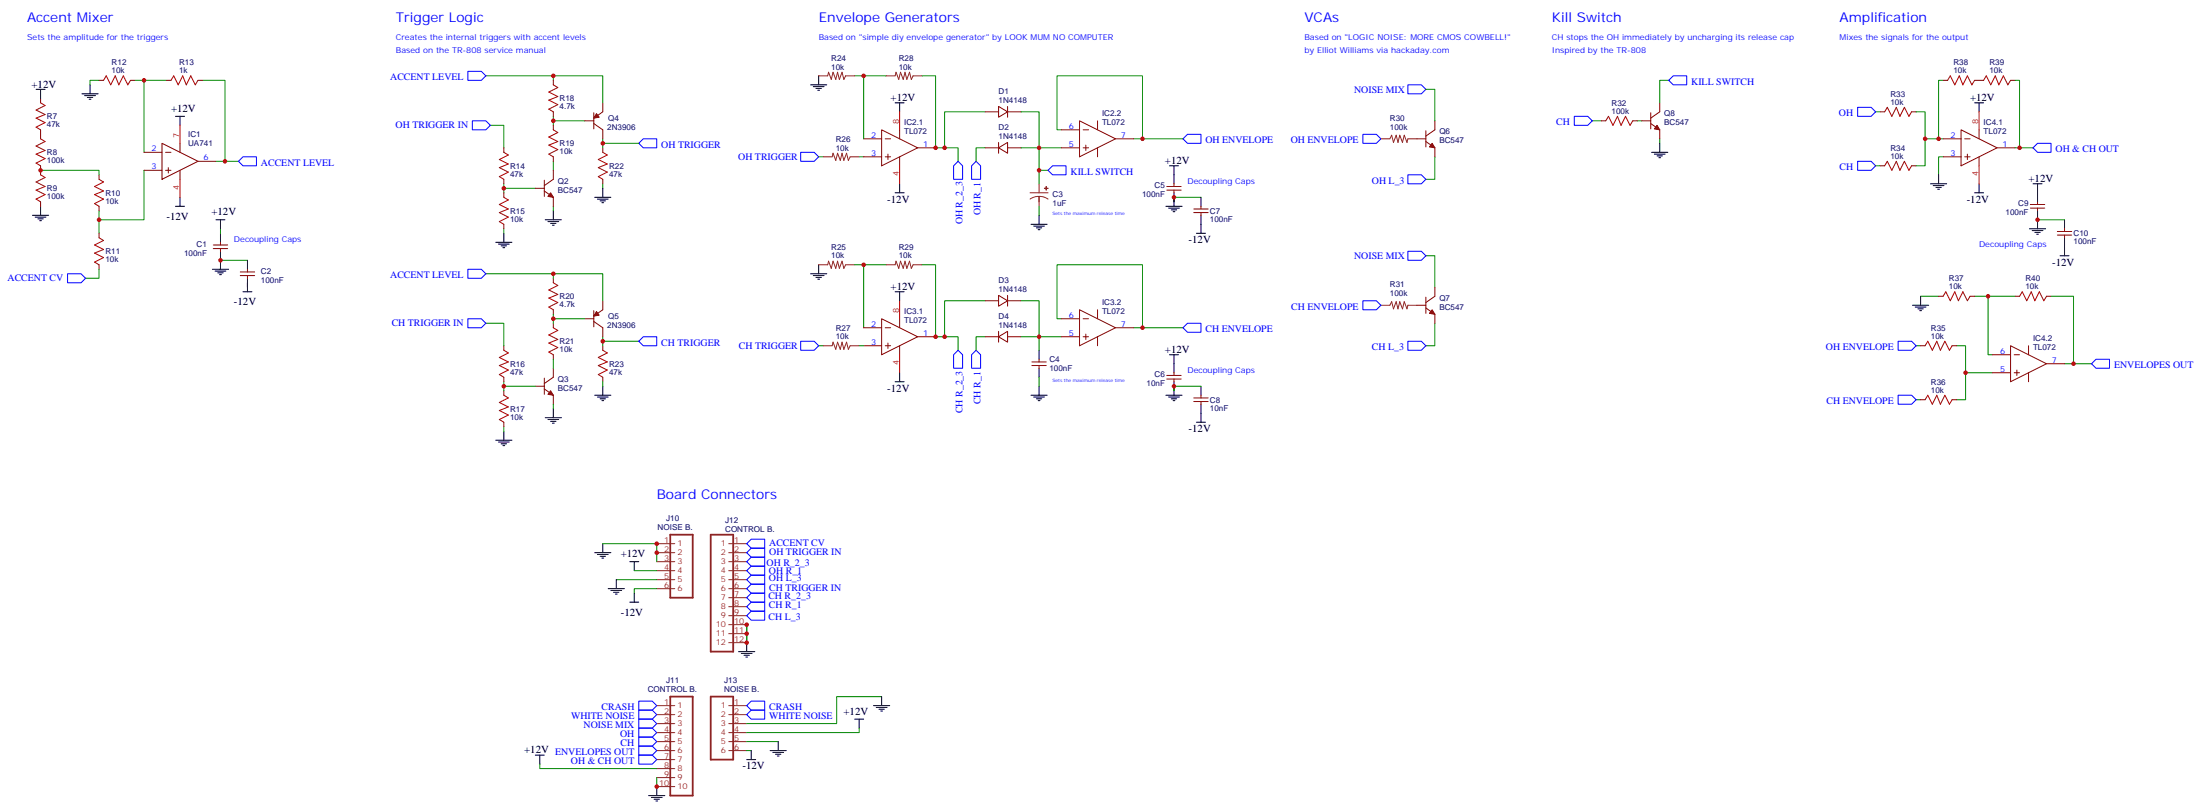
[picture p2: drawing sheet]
<svg xmlns="http://www.w3.org/2000/svg" width="863mm" height="318mm" viewBox="0 0 863 318" stroke-linecap="round" stroke-linejoin="round" font-family="sans-serif">
<g fill="none" stroke="#008700" stroke-width=".39">
<path d="M38.8 31.5h-3.5v1.8M53 31.5h12.3M56.5 31.5v28.2M79.4 31.5h8.8v31.8h-3.5M190.5 29.7h45.9v10.6M217 29.7v1.8M335.2 29.7h3.5M347.5 29.7h-8.8v24.7M361.6 29.7h5.3v28.3h3.6M559.2 35h3.5v12.4M654.4 31.5h-3.5v8.8M762 31.5h-1.7v22.9"/>
<path d="M790.3 31.5h1.7v26.5M192.3 49.1h5.3v8.9M217 47.4h12.3M217 45.6v3.5M236.4 54.4v3.6M236.4 56.2h14.1M370.5 58h5.2v5.3M386.3 43.9h-15.8v14.1M386.3 58h-3.5v5.3M400.4 58h7.1v14.1M400.4 43.9h7.1v14.1h8.8M416.3 50.9h-1.8v-21.2h33.6v24.7h-3.6"/>
<path d="M448.1 54.4h15.8M624.5 47.4h3.5M642.1 47.4h1.8M650.9 54.4v1.8M735.6 43.9h1.7M751.5 43.9h3.5v10.5h7M755 54.4v10.6h-3.5M790.3 58h7M15.9 66.8h22.9v1.7M56.5 66.8v19.4h-17.7v-3.5M88.2 63.3h5.3M197.6 72.1v3.5"/>
<path d="M197.6 73.8h12.3M217 63.3v3.5M236.4 72.1v1.7M321.1 61.5h1.7M336.9 61.5h1.8M407.5 66.8h3.5M471 77.4h-10.6v1.7M562.7 61.5v8.8h-3.5M735.6 65h1.7M762 61.5h-1.7v7M38.8 86.2v5.3M86.5 89.7v1.8"/>
<path d="M197.6 89.7v1.8M217 80.9v1.8M407.5 80.9v3.5M799.1 86.2h10.6M38.8 105.6v3.5h-5.3M86.5 102.1h10.5M97 110.9v1.7M190.5 107.4h45.9v10.5M217 107.4v1.7M335.2 103.8h3.5M347.5 103.8h-8.8v24.7M361.6 103.8h5.3v28.2h3.6"/>
<path d="M386.3 117.9h-15.8v14.1M400.4 117.9h7.1v14.1h-7.1M559.2 100.3h3.5v12.3M753.2 116.2h7.1M774.4 116.2h5.3M790.3 116.2h-10.6v22.9h1.7M804.4 116.2h8.8v26.4h-3.5M190.5 126.8h7.1v8.8M217 123.2v3.6M217 125h12.3M236.4 132v3.6M236.4 133.8h14.1"/>
<path d="M321.1 135.6h1.7M336.9 135.6h1.8M370.5 132h5.2v5.3M386.3 132h-3.5v5.3M416.3 125h-1.8v-21.2h33.6v24.7h-3.6M416.3 132h-8.8v5.3M448.1 128.5h15.8M562.7 126.8v8.8h-3.5M751.5 135.6h1.7M767.3 135.6h3.6v10.6h10.5M197.6 149.7v3.5M197.6 151.4h12.3"/>
<path d="M217 140.9v3.5M217 158.5v1.8M236.4 149.7v1.7M407.5 147.9v3.5M471 151.4h-10.6v1.8M751.5 156.7h1.7M770.9 146.2v10.5h-3.6M813.2 142.6h7M197.6 167.3v1.8M236.4 213.2h21.2v7M241.7 227.3h15.9M248.7 223.8h8.9"/>
<path d="M257.6 230.8h-8.9v1.8M292.8 244.9v7.1M345.8 273.2h-17.7v10.5h-35.3M211.7 299.6v1.8h45.9M292.8 294.3h1.8M292.8 290.8h12.4M336.9 285.5v1.8h-44.1M257.6 304.9v3.5"/>
</g>
<g fill="none" stroke="#00f" stroke-width=".39">
<path d="M183.5 28h5.3l1.7 1.7-1.7 1.8h-5.3zM552.1 33.3h5.3l1.8 1.7-1.8 1.8h-5.3zM656.2 29.7h5.3v3.6h-5.3l-1.8-1.8zM185.2 47.4h5.3l1.8 1.7-1.8 1.8h-5.3zM252.3 54.4h5.3v3.6h-5.3l-1.8-1.8zM314 59.7h5.3l1.8 1.8-1.8 1.8h-5.3zM465.7 52.7h5.3v3.5h-5.3l-1.8-1.8zM534.5 52.7h5.3l1.7 1.7-1.7 1.8h-5.3zM617.4 45.6h5.3l1.8 1.8-1.8 1.7h-5.3zM728.5 42.1h5.3l1.8 1.8-1.8 1.7h-5.3zM799.1 56.2h5.3v3.5h-5.3l-1.8-1.7zM93.5 63.3l1.8-1.8h5.3v3.5h-5.3z"/>
<path d="M374 65l1.7-1.7 1.8 1.7v5.3h-3.5zM381 65l1.8-1.7 1.8 1.7v5.3h-3.6zM412.8 65h5.3v3.5h-5.3l-1.8-1.7zM552.1 68.5h5.3l1.8 1.8-1.8 1.8h-5.3zM728.5 63.3h5.3l1.8 1.7-1.8 1.8h-5.3zM552.1 98.5h5.3l1.8 1.8-1.8 1.8h-5.3zM26.5 107.4h5.3l1.7 1.7-1.7 1.8h-5.3zM183.5 105.6h5.3l1.7 1.8-1.7 1.7h-5.3zM534.5 117.9h5.3l1.7 1.8-1.7 1.8h-5.3zM183.5 125h5.3l1.7 1.8-1.7 1.7h-5.3zM252.3 132h5.3v3.6h-5.3l-1.8-1.8zM314 133.8h5.3l1.8 1.8-1.8 1.7h-5.3z"/>
<path d="M374 139.1l1.7-1.8 1.8 1.8v5.3h-3.5zM381 139.1l1.8-1.8 1.8 1.8v5.3h-3.6zM465.7 126.8h5.3v3.5h-5.3l-1.8-1.8zM552.1 133.8h5.3l1.8 1.8-1.8 1.7h-5.3zM744.4 133.8h5.3l1.8 1.8-1.8 1.7h-5.3zM744.4 155h5.3l1.8 1.7-1.8 1.8h-5.3zM822 140.9h5.3v3.5h-5.3l-1.8-1.8zM292.8 213.2l1.8-1.8h5.3v3.5h-5.3zM292.8 216.7l1.8-1.8h5.3v3.6h-5.3zM292.8 220.2l1.8-1.7h5.3v3.5h-5.3zM292.8 223.8l1.8-1.8h5.3v3.5h-5.3zM292.8 230.8l1.8-1.7h5.3v3.5h-5.3z"/>
<path d="M294.6 225.5h5.3v3.6h-5.3l-1.8-1.8zM294.6 232.6h5.3v3.5h-5.3l-1.8-1.7zM294.6 236.1h5.3v3.5h-5.3l-1.8-1.7zM292.8 241.4l1.8-1.8h5.3v3.6h-5.3zM250.5 274.9h5.3l1.8 1.8-1.8 1.7h-5.3zM250.5 278.4h5.3l1.8 1.8-1.8 1.8h-5.3zM294.6 278.4h5.3v3.6h-5.3l-1.8-1.8zM294.6 274.9h5.3v3.5h-5.3l-1.8-1.7zM250.5 292.6h5.3l1.8 1.7-1.8 1.8h-5.3zM250.5 296.1h5.3l1.8 1.8-1.8 1.7h-5.3zM250.5 289h5.3l1.8 1.8-1.8 1.8h-5.3zM250.5 282h5.3l1.8 1.7-1.8 1.8h-5.3z"/>
<path d="M250.5 285.5h5.3l1.8 1.8-1.8 1.7h-5.3z"/>
</g>
<g fill="none" stroke="#000" stroke-width=".39">
<path d="M14.1 35h3.6M15.9 35v3.6M32.1 36.8h6.4M33.2 37.5h4.2M34.3 38.2h2.1M35 38.9h.7M35.3 33.3v3.5M317.9 33.3h6.3M318.9 34h4.3M320 34.7h2.1M320.7 35.4h.7M321.1 29.7v3.6"/>
<path d="M68.8 45.6h3.6M70.6 45.6v3.5M351 40.3h3.6M352.8 40.3v3.6M647.7 59.7h6.4M650.9 56.2v3.5M774.4 40.3h3.5M776.1 40.3v3.6M70.6 77.4v3.5M233.2 77.4h6.4M234.3 78.1h4.2M235.3 78.8h2.2"/>
<path d="M236 79.5h.7M236.4 73.8v3.6M351 75.6h3.6M352.8 72.1v3.5M458.6 65h3.6M460.4 65v7.1M460.4 75.6v5.3M471 77.4v3.5M648.8 60.4h4.2M649.9 61.1h2.1M650.6 61.8h.7M757.1 72.1h6.3"/>
<path d="M758.2 72.8h4.2M759.2 73.5h2.1M759.9 74.2h.7M760.3 68.5v3.6M774.4 75.6h3.5M776.1 72.1v3.5M797.3 72.1h3.5M799.1 72.1v7M12.7 84.4h6.4M13.8 85.1h4.2M14.9 85.8h2.1M15.6 86.5h.7"/>
<path d="M15.9 80.9v3.5M68.8 80.9h3.6M84.7 86.2h3.5M86.5 86.2v3.5M86.5 91.5v3.5M86.5 98.5v7.1M194.4 95h6.4M195.5 95.7h4.2M196.5 96.4h2.1M197.2 97.1h.7M197.6 91.5v3.5M213.8 86.2h6.4"/>
<path d="M214.9 86.9h4.2M215.9 87.6h2.2M216.6 88.3h.7M217 82.7v3.5M404.3 87.9h6.4M405.4 88.7h4.2M406.4 89.4h2.2M407.1 90.1h.7M407.5 84.4v3.5M457.2 80.9h6.4M458.3 81.6h4.2M459.4 82.3h2.1"/>
<path d="M460.1 83h.7M469.2 91.5h3.6M471 84.4v7.1M795.9 89.7h6.4M797 90.4h4.2M798 91.1h2.1M798.7 91.8h.7M799.1 82.7v7M809.7 86.2v3.5M809.7 93.2v7.1M83.3 105.6h6.3M84.3 106.3h4.3"/>
<path d="M85.4 107h2.1M86.1 107.7h.7M95.3 114.4h3.5M97 102.1v3.5M97 109.1v5.3M317.9 107.4h6.3M318.9 108.1h4.3M320 108.8h2.1M320.7 109.5h.7M321.1 103.8v3.6M351 114.4h3.6M352.8 114.4v3.5"/>
<path d="M750 119.7h6.4M753.2 116.2v3.5M807.9 100.3h3.5M407.5 137.3v3.6M458.6 139.1h3.6M460.4 139.1v7.1M751.1 120.4h4.2M752.2 121.1h2.1M752.9 121.8h.7M233.2 155h6.4M234.3 155.7h4.2M235.3 156.4h2.2"/>
<path d="M236 157.1h.7M236.4 151.4v3.6M351 149.7h3.6M352.8 146.2v3.5M404.3 155h6.4M405.4 155.7h4.2M406.4 156.4h2.2M407.1 157.1h.7M407.5 144.4v3.5M407.5 151.4v3.6M457.2 155h6.4M458.3 155.7h4.2"/>
<path d="M459.4 156.4h2.1M460.1 157.1h.7M460.4 149.7v5.3M471 151.4v3.6M471 158.5v7.1M194.4 172.6h6.4M195.5 173.3h4.2M196.5 174h2.1M197.2 174.7h.7M197.6 169.1v3.5M213.8 163.8h6.4M214.9 164.5h4.2"/>
<path d="M215.9 165.2h2.2M216.6 165.9h.7M217 160.3v3.5M469.2 165.6h3.6M233.2 216.7h6.4M234.3 217.4h4.2M235.3 218.1h2.2M236 218.8h.7M236.4 213.2v3.5M238.5 230.8h6.4M239.6 231.5h4.2M240.6 232.2h2.1"/>
<path d="M241.3 232.9h.7M241.7 227.3v3.5M247 220.2h3.5M247 236.1h3.5M248.7 220.2v3.6M248.7 232.6v3.5M289.7 255.5h6.3M290.7 256.2h4.3M291.8 256.9h2.1M292.5 257.6h.7M292.8 252v3.5M342.6 276.7h6.3"/>
<path d="M343.6 277.4h4.3M344.7 278.1h2.1M345.4 278.8h.7M345.8 273.2v3.5M209.9 296.1h3.6M211.7 296.1v3.5M292.8 297.9h3.6M294.6 294.3v3.6M302 294.3h6.4M303.1 295h4.2M304.1 295.7h2.1M304.8 296.4h.7"/>
<path d="M305.2 290.8v3.5M335.2 282h3.5M336.9 282v3.5M254.4 312h6.3M255.4 312.7h4.3M256.5 313.4h2.1M257.2 314.1h.7M257.6 308.4v3.6"/>
</g>
<g fill="none" stroke="#870000" stroke-width=".39">
<path d="M15.9 38.6v1.7M38.8 31.5h1.8M51.2 31.5h1.8M65.3 31.5h1.8M77.6 31.5h1.8M217 31.5v1.8M762 31.5h1.8M774.4 31.5h3.5M788.5 31.5h1.8M15.9 50.9v3.5M56.5 59.7h7M63.5 56.2l14.1 7.1-14.1 7z"/>
<path d="M64.9 59.7h2.2M70.6 56.2v3.5M197.6 58v1.7M217 43.9v1.7M217 49.1v1.8M229.3 47.4h3.6M232.9 48.4l3.5 2.5v3.5M232.9 44.2v6.4M236.4 40.3v3.6l-3.5 2.4M236.4 58v1.7M338.7 54.4h7.1M345.8 50.9l14.1 7.1-14.1 7z"/>
<path d="M347.2 54.4h2.1M352.8 50.9v3.5M359.9 58h7M386.3 58h5.3M386.3 43.9h5.3M391.6 58l3.5-2.2v4.3zM391.6 41.7l3.5 2.2-3.5 2.1zM391.6 55.8v4.3M395.1 41.7v4.3M395.1 58h5.3M395.1 43.9h5.3M416.3 58h7.1"/>
<path d="M416.3 50.9h7.1M423.4 47.4l14.1 7-14.1 7.1zM424.8 58h2.1M424.8 50.9h2.1M425.8 56.9v2.1M430.4 47.4v3.5M430.4 58v3.5M437.5 54.4h7M555.7 54.4h3.5M559.2 55.5l3.5 2.5v3.5M559.2 51.3v6.3M562.7 47.4v3.5l-3.5 2.5"/>
<path d="M628 47.4h1.7M640.3 47.4h1.8M643.9 47.4h3.5M647.4 48.4l3.5 2.5v3.5M647.4 44.2v6.4M650.9 40.3v3.6l-3.5 2.4M737.3 43.9h1.8M749.7 43.9h1.8M762 54.4h7.1M769.1 50.9l14.1 7.1-14.1 7zM770.5 54.4h2.1M776.1 50.9v3.5"/>
<path d="M783.2 58h7.1M15.9 65v3.5M15.9 79.1v1.8M38.8 68.5v1.8M56.5 66.8h7M64.9 66.8h2.2M66 65.7v2.1M70.6 66.8v3.5M77.6 63.3h7.1M197.6 70.3v1.8M197.6 75.6v1.8M209.9 73.8h3.6"/>
<path d="M213.5 74.9l3.5 2.5v3.5M213.5 70.7v6.3M217 61.5v1.8M217 66.8v3.5l-3.5 2.5M236.4 70.3v1.8M338.7 61.5h7.1M347.2 61.5h2.1M348.2 60.4v2.1M352.8 61.5v3.5M457.6 74.5h5.6M457.6 73.1h5.6M460.4 72.1v1"/>
<path d="M460.4 74.5v1.1M737.3 65h1.8M749.7 65h1.8M762 61.5h7.1M770.5 61.5h2.1M771.6 60.4v2.1M776.1 61.5v3.5M799.1 79.1v1.1M38.8 80.9v1.8M38.8 91.5v1.7M83.6 97.5h5.7M83.6 96.1h5.7"/>
<path d="M86.5 95v1.1M86.5 97.5v1M197.6 87.9v1.8M468.2 83.4h5.6M468.2 82h5.6M471 80.9v1.1M471 83.4v1M796.3 81.6h5.6M796.3 80.2h5.6M799.1 81.6v1.1M806.8 92.2h5.7M806.8 90.8h5.7"/>
<path d="M809.7 89.7v1.1M809.7 92.2v1M38.8 103.8v1.8M94.2 108.1h5.7M94.2 106.6h5.7M97 105.6v1M97 108.1v1M217 109.1v1.8M236.4 117.9v3.6l-3.5 2.4M386.3 117.9h5.3M391.6 115.8l3.5 2.1-3.5 2.2zM395.1 117.9h5.3"/>
<path d="M395.1 115.8v4.3M555.7 119.7h3.5M559.2 116.5v6.4M562.7 112.6v3.6l-3.5 2.4M760.3 116.2h1.7M772.6 116.2h1.8M790.3 116.2h1.7M802.6 116.2h1.8M197.6 135.6v1.7M217 121.5v1.7M217 126.8v1.7M217 139.1v1.8"/>
<path d="M229.3 125h3.6M232.9 126l3.5 2.5v3.5M232.9 121.8v6.4M236.4 135.6v1.7M338.7 128.5h7.1M338.7 135.6h7.1M345.8 125l14.1 7-14.1 7.1zM347.2 128.5h2.1M347.2 135.6h2.1M348.2 134.5v2.1M352.8 125v3.5M352.8 135.6v3.5"/>
<path d="M359.9 132h7M386.3 132h5.3M391.6 132l3.5-2.1v4.3zM391.6 129.9v4.3M395.1 132h5.3M416.3 132h7.1M416.3 125h7.1M423.4 121.5l14.1 7-14.1 7.1zM424.8 132h2.1M424.8 125h2.1M425.8 131v2.1M430.4 121.5v3.5"/>
<path d="M430.4 132v3.6M437.5 128.5h7M559.2 120.8l3.5 2.4v3.6M753.2 135.6h1.8M765.6 135.6h1.7M781.4 139.1h7.1M788.5 135.6l14.1 7-14.1 7.1zM789.9 139.1h2.1M795.5 135.6v3.5M197.6 147.9v1.8M197.6 153.2v1.8M209.9 151.4h3.6"/>
<path d="M213.5 152.5l3.5 2.5v3.5M213.5 148.3v6.3M217 144.4v3.5l-3.5 2.5M236.4 147.9v1.8M404.7 143.3h5.6M404.7 141.9h5.6M407.5 140.9v1M407.5 143.3v1.1M457.6 148.6h5.6M457.6 147.2h5.6M460.4 146.2v1M460.4 148.6v1.1"/>
<path d="M468.2 157.4h5.6M468.2 156h5.6M471 155v1M471 157.4v1.1M753.2 156.7h1.8M765.6 156.7h1.7M781.4 146.2h7.1M789.9 146.2h2.1M791 145.1v2.1M795.5 146.2v3.5M802.6 142.6h7.1M197.6 165.6v1.7"/>
</g>
<g fill="#870000" stroke="#870000" stroke-width=".39">
<path d="M649.9 49.1l1 1.8-2.1-.3z"/>
<path d="M215.9 153.2l1.1 1.8-2.1-.4z"/>
<path d="M233.9 122.2l1.1 1.4-2.1 .3z"/>
<path d="M233.9 44.6l1.1 1.4-2.1 .3z"/>
<path d="M215.9 75.6l1.1 1.8-2.1-.4z"/>
<path d="M561.7 56.2l1 1.8-2.1-.4z"/>
<path d="M561.7 121.5l1 1.7-2.1-.3z"/>
</g>
<g fill="none" stroke="#a10000" stroke-width=".39">
<path d="M40.6 31.5l1.1-1.8 1.7 3.6 1.8-3.6 1.4 3.6 1.8-3.6 1.7 3.6 1.1-1.8M67.1 31.5l1-1.8 1.8 3.6 1.7-3.6 1.5 3.6 1.7-3.6 1.8 3.6 1-1.8M217 33.3l1.8 1-3.6 1.8 3.6 1.8-3.6 1.4 3.6 1.7-3.6 1.8 1.8 1.1M763.8 31.5l1.1-1.8 1.7 3.6 1.8-3.6 1.4 3.6 1.8-3.6 1.7 3.6 1.1-1.8M777.9 31.5l1.1-1.8 1.7 3.6 1.8-3.6 1.4 3.6 1.8-3.6 1.7 3.6 1.1-1.8M15.9 54.4l1.8 1.1-3.6 1.8 3.6 1.7-3.6 1.4 3.6 1.8-3.6 1.8 1.8 1M15.9 40.3l1.8 1.1-3.6 1.7 3.6 1.8-3.6 1.4 3.6 1.8-3.6 1.7 1.8 1.1M197.6 59.7l1.8 1.1-3.6 1.7 3.6 1.8-3.6 1.4 3.6 1.8-3.6 1.8 1.8 1M217 50.9l1.8 1.1-3.6 1.7 3.6 1.8-3.6 1.4 3.6 1.8-3.6 1.7 1.8 1.1M236.4 59.7l1.8 1.1-3.6 1.7 3.6 1.8-3.6 1.4 3.6 1.8-3.6 1.8 1.8 1M629.7 47.4l1.1-1.8 1.8 3.5 1.7-3.5 1.4 3.5 1.8-3.5 1.8 3.5 1-1.7M739.1 43.9l1.1-1.8 1.7 3.5 1.8-3.5 1.4 3.5 1.8-3.5 1.7 3.5 1.1-1.7"/>
<path d="M15.9 68.5l1.8 1.1-3.6 1.8 3.6 1.7-3.6 1.4 3.6 1.8-3.6 1.8 1.8 1M38.8 70.3l1.8 1.1-3.5 1.7 3.5 1.8-3.5 1.4 3.5 1.8-3.5 1.7 1.7 1.1M197.6 77.4l1.8 1-3.6 1.8 3.6 1.8-3.6 1.4 3.6 1.7-3.6 1.8 1.8 1M739.1 65l1.1-1.7 1.7 3.5 1.8-3.5 1.4 3.5 1.8-3.5 1.7 3.5 1.1-1.8M38.8 93.2l1.8 1.1-3.5 1.8 3.5 1.7-3.5 1.4 3.5 1.8-3.5 1.8 1.7 1M217 110.9l1.8 1-3.6 1.8 3.6 1.8-3.6 1.4 3.6 1.7-3.6 1.8 1.8 1.1M762 116.2l1.1-1.8 1.8 3.5 1.7-3.5 1.4 3.5 1.8-3.5 1.8 3.5 1-1.7M792 116.2l1.1-1.8 1.7 3.5 1.8-3.5 1.4 3.5 1.8-3.5 1.7 3.5 1.1-1.7M197.6 137.3l1.8 1.1-3.6 1.8 3.6 1.7-3.6 1.4 3.6 1.8-3.6 1.8 1.8 1M217 128.5l1.8 1.1-3.6 1.7 3.6 1.8-3.6 1.4 3.6 1.8-3.6 1.7 1.8 1.1M236.4 137.3l1.8 1.1-3.6 1.8 3.6 1.7-3.6 1.4 3.6 1.8-3.6 1.8 1.8 1M755 135.6l1-1.8 1.8 3.5 1.8-3.5 1.4 3.5 1.7-3.5 1.8 3.5 1.1-1.7"/>
<path d="M197.6 155l1.8 1-3.6 1.8 3.6 1.8-3.6 1.4 3.6 1.7-3.6 1.8 1.8 1.1M755 156.7l1-1.7 1.8 3.5 1.8-3.5 1.4 3.5 1.7-3.5 1.8 3.5 1.1-1.8"/>
</g>
<g fill="none" stroke="#8c2424" stroke-width=".39">
<path d="M321.1 29.7h3.5l.3-1.4 1.1 2.9 .7-2.9 1.1 2.9 .7-2.9 .7 2.9 1-2.9 .7 2.9 .7-1.5h3.6M347.5 29.7h3.5l.4-1.4 1.1 2.9 .7-2.9 1 2.9 .7-2.9 .7 2.9 1.1-2.9 .7 2.9 .7-1.5h3.5M541.5 54.4h3.6l.7-1.4 .7 2.8 1-2.8 .8 2.8 .7-2.8 1 2.8 .7-2.8 1.1 2.8 .3-1.4h3.6M322.8 61.5h3.6l.3-1.4 1.1 2.8 .7-2.8 1 2.8 .7-2.8 .7 2.8 1.1-2.8 .7 2.8 .7-1.4h3.5M404 75.6h7M407.5 77l-1.9 .2-1.6 .9M407.5 77l1.8 .3 1.7 .8M407.5 72.1v3.5M407.5 77v3.9M321.1 103.8h3.5l.3-1.4 1.1 2.8 .7-2.8 1.1 2.8 .7-2.8 .7 2.8 1-2.8 .7 2.8 .7-1.4h3.6M347.5 103.8h3.5l.4-1.4 1.1 2.8 .7-2.8 1 2.8 .7-2.8 .7 2.8 1.1-2.8 .7 2.8 .7-1.4h3.5M541.5 119.7h3.6l.7-1.4 .7 2.8 1-2.8 .8 2.8 .7-2.8 1 2.8 .7-2.8 1.1 2.8 .3-1.4h3.6"/>
<path d="M322.8 135.6h3.6l.3-1.4 1.1 2.8 .7-2.8 1 2.8 .7-2.8 .7 2.8 1.1-2.8 .7 2.8 .7-1.4h3.5M257.6 213.2h7M257.6 216.7h7M285.8 213.2h7M285.8 216.7h7M257.6 220.2h7M257.6 223.8h7M257.6 227.3h7M257.6 230.8h7M285.8 220.2h7M285.8 223.8h7M285.8 227.3h7"/>
<path d="M285.8 230.8h7M285.8 237.9h7M285.8 234.4h7M285.8 244.9h7M285.8 241.4h7M285.8 252h7M285.8 248.5h7M257.6 276.7h7M285.8 276.7h7M257.6 280.2h7M257.6 283.7h7M257.6 287.3h7"/>
<path d="M257.6 290.8h7M257.6 294.3h7M257.6 297.9h7M285.8 280.2h7M285.8 283.7h7M285.8 287.3h7M285.8 290.8h7M285.8 294.3h7M257.6 308.4h7M257.6 304.9h7M257.6 301.4h7"/>
</g>
<path d="M70.6 49.1v7.1M352.8 43.9v7M776.1 43.9v7M70.6 70.3v7.1M352.8 65v7.1M776.1 65v7.1M352.8 117.9v7.1M352.8 139.1v7.1" fill="none" stroke="#f00" stroke-width=".39"/>
<g fill="#8c2424" stroke="#8c2424" stroke-width=".39">
<path d="M409.6 73.8l1.4 .1z"/>
<path d="M410.3 73.1v1.4z"/>
</g>
<path d="M262.9 209.7h8.8v24.7h-8.8zM278.7 209.7h8.8v45.8h-8.8zM262.9 273.2h8.8v38.8h-8.8zM278.7 273.2h8.8v24.7h-8.8z" fill="none" stroke="#8c2424" stroke-width=".71"/>
<g fill="#c00">
<circle cx="407.5" cy="66.8" r=".88"/>
<circle cx="217" cy="29.7" r=".88"/>
<circle cx="460.4" cy="151.4" r=".88"/>
<circle cx="460.4" cy="77.4" r=".88"/>
<circle cx="407.5" cy="132" r=".88"/>
<circle cx="448.1" cy="128.5" r=".88"/>
<circle cx="370.5" cy="132" r=".88"/>
<circle cx="338.7" cy="103.8" r=".88"/>
<circle cx="366.9" cy="132" r=".88"/>
<circle cx="366.9" cy="58" r=".88"/>
<circle cx="338.7" cy="29.7" r=".88"/>
<circle cx="197.6" cy="151.4" r=".88"/>
<circle cx="217" cy="125" r=".88"/>
<circle cx="217" cy="107.4" r=".88"/>
<circle cx="236.4" cy="133.8" r=".88"/>
<circle cx="236.4" cy="56.2" r=".88"/>
<circle cx="217" cy="47.4" r=".88"/>
<circle cx="197.6" cy="73.8" r=".88"/>
<circle cx="88.2" cy="63.3" r=".88"/>
<circle cx="38.8" cy="86.2" r=".88"/>
<circle cx="15.9" cy="66.8" r=".88"/>
<circle cx="56.5" cy="31.5" r=".88"/>
<circle cx="86.5" cy="102.1" r=".88"/>
<circle cx="370.5" cy="58" r=".88"/>
<circle cx="448.1" cy="54.4" r=".88"/>
<circle cx="407.5" cy="58" r=".88"/>
<circle cx="792" cy="58" r=".88"/>
<circle cx="755" cy="54.4" r=".88"/>
<circle cx="770.9" cy="146.2" r=".88"/>
<circle cx="779.7" cy="116.2" r=".88"/>
<circle cx="760.3" cy="54.4" r=".88"/>
<circle cx="257.6" cy="213.2" r=".88"/>
<circle cx="257.6" cy="216.7" r=".88"/>
<circle cx="292.8" cy="252" r=".88"/>
<circle cx="292.8" cy="248.5" r=".88"/>
<circle cx="292.8" cy="244.9" r=".88"/>
<circle cx="813.2" cy="142.6" r=".88"/>
<circle cx="257.6" cy="308.4" r=".88"/>
<circle cx="799.1" cy="86.2" r=".88"/>
</g>
<g font-size="5.3" fill="#00f">
<text x="10.6" y="8.6">Accent Mixer</text>
<text x="155.3" y="8.6">Trigger Logic</text>
<text x="321.1" y="8.6">Envelope Generators</text>
<text x="511.6" y="8.6">VCAs</text>
<text x="608.6" y="8.6">Kill Switch</text>
<text x="721.5" y="8.6">Amplification</text>
<text x="257.6" y="195.5">Board Connectors</text>
</g>
<g font-size="4.2">
<text x="12.4" y="34.3">+12V</text>
<text x="349.3" y="39.6">+12V</text>
<text x="772.6" y="39.6">+12V</text>
<text x="67.1" y="43.9">+12V</text>
<text x="456.9" y="64.3">+12V</text>
<text x="795.5" y="71.4">+12V</text>
<text x="348" y="79.5">-12V</text>
<text x="771.3" y="79.5">-12V</text>
<text x="65.3" y="86.2">-12V</text>
<text x="82.9" y="84.4">+12V</text>
<text x="466.2" y="95.4">-12V</text>
<text x="804.8" y="104.2">-12V</text>
<text x="349.3" y="113.7">+12V</text>
<text x="91.8" y="119.7">-12V</text>
<text x="456.9" y="138.4">+12V</text>
<text x="348" y="153.6">-12V</text>
<text x="466.2" y="169.5">-12V</text>
<text x="243.5" y="218.5">+12V</text>
<text x="243.5" y="241.4">-12V</text>
<text x="330.8" y="280.2">+12V</text>
<text x="205.6" y="295.4">+12V ENVELOPES OUT</text>
<text x="291.2" y="301.4">-12V</text>
</g>
<g font-size="3.9" fill="#00f">
<text x="153" y="31.5">ACCENT LEVEL</text>
<text x="663.3" y="33.3">KILL SWITCH</text>
<text x="531" y="36.3">NOISE MIX</text>
<text x="721.2" y="45.6">OH</text>
<text x="155.2" y="50.2">OH TRIGGER IN</text>
<text x="610.3" y="49.1">CH</text>
<text x="259.3" y="58">OH TRIGGER</text>
<text x="472.8" y="56.2">OH ENVELOPE</text>
<text x="506.2" y="56.2">OH ENVELOPE</text>
<text x="806.1" y="59.7">OH &amp; CH OUT</text>
<text x="102.3" y="65">ACCENT LEVEL</text>
<text x="289.5" y="62.7">OH TRIGGER</text>
<text x="419.8" y="68.5">KILL SWITCH</text>
<text x="538" y="72">OH L_3</text>
<text x="721.4" y="66.8">CH</text>
<text x="377.5" y="87.9" transform="rotate(-90 377.5 87.9)">OH R_2_3</text>
<text x="384.6" y="84.4" transform="rotate(-90 384.6 84.4)">OH R_1</text>
<text x="531" y="101.5">NOISE MIX</text>
<text x="3" y="110.2">ACCENT CV</text>
<text x="153" y="109.1">ACCENT LEVEL</text>
<text x="506.4" y="121.5">CH ENVELOPE</text>
<text x="153.6" y="127.8">CH TRIGGER IN</text>
<text x="472.8" y="130.3">CH ENVELOPE</text>
<text x="259.3" y="135.6">CH TRIGGER</text>
<text x="289.7" y="136.8">CH TRIGGER</text>
<text x="538" y="137.2">CH L_3</text>
<text x="716.1" y="137.3">OH ENVELOPE</text>
<text x="829.1" y="144.4">ENVELOPES OUT</text>
<text x="384.6" y="158.5" transform="rotate(-90 384.6 158.5)">CH R_1</text>
<text x="716.3" y="158.5">CH ENVELOPE</text>
<text x="377.5" y="162" transform="rotate(-90 377.5 162)">CH R_2_3</text>
<text x="301.7" y="214.2">ACCENT CV</text>
<text x="301.7" y="217.8">OH TRIGGER IN</text>
<text x="300.7" y="222">OH R_2_3</text>
<text x="301.6" y="225">OH R_1</text>
<text x="301.6" y="228">OH L_3</text>
<text x="301.7" y="231.9">CH TRIGGER IN</text>
<text x="301.3" y="235.1">CH R_2_3</text>
<text x="301.6" y="238.6">CH R_1</text>
<text x="301.4" y="243.1">CH L_3</text>
<text x="223.9" y="282">WHITE NOISE</text>
<text x="235.9" y="278.4">CRASH</text>
<text x="301.7" y="282">WHITE NOISE</text>
<text x="301.7" y="278.4">CRASH</text>
<text x="228.9" y="285.5">NOISE MIX</text>
<text x="243.2" y="289">OH</text>
<text x="243.4" y="292.6">CH</text>
<text x="223.9" y="299.6">OH &amp; CH OUT</text>
</g>
<g font-size="3.2" fill="#00f">
<text x="10.6" y="15.6">Sets the amplitude for the triggers</text>
<text x="155.3" y="15.6">Creates the internal triggers with accent levels</text>
<text x="321.1" y="15.6">Based on &quot;simple diy envelope generator&quot; by LOOK MUM NO COMPUTER</text>
<text x="511.6" y="15.6">Based on &quot;LOGIC NOISE: MORE CMOS COWBELL!&quot;</text>
<text x="608.6" y="15.6">CH stops the OH immediately by uncharging its release cap</text>
<text x="721.5" y="15.6">Mixes the signals for the output</text>
<text x="155.3" y="20.9">Based on the TR-808 service manual</text>
<text x="511.6" y="20.9">by Elliot Williams via hackaday.com</text>
<text x="608.6" y="20.9">Inspired by the TR-808</text>
<text x="419.2" y="50.6">6</text>
<text x="59.4" y="59.4">2</text>
<text x="341.6" y="54.1">2</text>
<text x="362" y="57.6">1</text>
<text x="419.2" y="57.6">5</text>
<text x="439.6" y="54.1">7</text>
<text x="765" y="54.1">2</text>
<text x="785.3" y="57.6">1</text>
<text x="79.8" y="62.9">6</text>
<text x="341.6" y="61.1">3</text>
<text x="765" y="61.1">3</text>
<text x="59.4" y="66.4">3</text>
<text x="465.7" y="72.1">Decoupling Caps</text>
<text x="91.8" y="95">Decoupling Caps</text>
<text x="776.1" y="96.8">Decoupling Caps</text>
<text x="419.2" y="124.6">6</text>
<text x="341.6" y="128.2">2</text>
<text x="362" y="131.7">1</text>
<text x="419.2" y="131.7">5</text>
<text x="439.6" y="128.2">7</text>
<text x="341.6" y="135.2">3</text>
<text x="784.4" y="138.7">6</text>
<text x="804.7" y="142.3">7</text>
<text x="465.7" y="146.2">Decoupling Caps</text>
<text x="784.4" y="145.8">5</text>
</g>
<g font-size="3.2" fill="#000080">
<text x="43.8" y="28.7">10k</text>
<text x="43.8" y="25.5">R12</text>
<text x="70.2" y="28.7">1k</text>
<text x="70.2" y="25.5">R13</text>
<text x="326" y="27.3">10k</text>
<text x="326" y="24.1">R24</text>
<text x="352.5" y="27.3">10k</text>
<text x="352.5" y="24.1">R28</text>
<text x="766.1" y="28.7">10k</text>
<text x="766.1" y="25.6">R38</text>
<text x="780.2" y="28.7">10k</text>
<text x="780.2" y="25.6">R39</text>
<text x="219.5" y="39.7">R18</text>
<text x="391.6" y="40.3">1N4148</text>
<text x="391.6" y="36.8">D1</text>
<text x="632" y="41.5">R32</text>
<text x="741.4" y="41">10k</text>
<text x="741.4" y="37.9">R33</text>
<text x="18.4" y="46.8">R7</text>
<text x="219.5" y="42.8">4.7k</text>
<text x="238.5" y="47.4">Q4</text>
<text x="432.2" y="45.6">IC2.2</text>
<text x="545.1" y="47.4">R30</text>
<text x="632" y="44.6">100k</text>
<text x="652.7" y="45.6">Q8</text>
<text x="18.4" y="49.9">47k</text>
<text x="73.8" y="53.8">IC1</text>
<text x="238.2" y="50.9">2N3906</text>
<text x="354.6" y="52.7">TL072</text>
<text x="354.6" y="49.1">IC2.1</text>
<text x="391.6" y="50.9">D2</text>
<text x="432.2" y="49.1">TL072</text>
<text x="545.1" y="50.9">100k</text>
<text x="564.5" y="52.7">Q6</text>
<text x="652.7" y="49.1">BC547</text>
<text x="777.9" y="52.7">TL072</text>
<text x="777.9" y="49.1">IC4.1</text>
<text x="73.8" y="57.2">UA741</text>
<text x="219.5" y="57.3">R19</text>
<text x="327.8" y="59">10k</text>
<text x="327.8" y="55.8">R26</text>
<text x="391.6" y="54.4">1N4148</text>
<text x="564.5" y="56.2">BC547</text>
<text x="741.4" y="59.1">R34</text>
<text x="18.4" y="64">100k</text>
<text x="18.4" y="60.9">R8</text>
<text x="219.5" y="60.4">10k</text>
<text x="741.4" y="62.2">10k</text>
<text x="200.1" y="69.3">47k</text>
<text x="200.1" y="66.2">R14</text>
<text x="238.9" y="69.3">47k</text>
<text x="238.9" y="66.2">R22</text>
<text x="18.4" y="75">R9</text>
<text x="41.3" y="76.7">R10</text>
<text x="218.8" y="75.6">BC547</text>
<text x="218.8" y="72.1">Q2</text>
<text x="412.8" y="77.4">C3</text>
<text x="447.9" y="77.4">100nF</text>
<text x="452.8" y="73.8">C5</text>
<text x="18.4" y="78.1">100k</text>
<text x="41.3" y="79.8">10k</text>
<text x="200.1" y="83.8">R15</text>
<text x="412.8" y="80.9">1uF</text>
<text x="474.5" y="83.8">C7</text>
<text x="791.5" y="80.9">C9</text>
<text x="200.1" y="86.9">10k</text>
<text x="474.5" y="86.9">100nF</text>
<text x="786.5" y="84.4">100nF</text>
<text x="813.2" y="95.7">100nF</text>
<text x="813.2" y="92.7">C10</text>
<text x="41.3" y="99.7">R11</text>
<text x="72.2" y="100.3">100nF</text>
<text x="77.1" y="96.8">C1</text>
<text x="326" y="101.4">10k</text>
<text x="326" y="98.2">R25</text>
<text x="352.5" y="101.4">10k</text>
<text x="352.5" y="98.2">R29</text>
<text x="41.3" y="102.8">10k</text>
<text x="102.3" y="107.4">C2</text>
<text x="102.3" y="110.9">100nF</text>
<text x="391.6" y="110.9">D3</text>
<text x="545.1" y="112.6">R31</text>
<text x="764.3" y="113.3">10k</text>
<text x="764.3" y="110.3">R37</text>
<text x="794.3" y="113.3">10k</text>
<text x="794.3" y="110.3">R40</text>
<text x="219.5" y="117.3">R20</text>
<text x="391.6" y="114.4">1N4148</text>
<text x="432.2" y="119.7">IC3.2</text>
<text x="545.1" y="116.2">100k</text>
<text x="564.5" y="117.9">Q7</text>
<text x="219.5" y="120.4">4.7k</text>
<text x="238.5" y="125">Q5</text>
<text x="354.6" y="123.2">IC3.1</text>
<text x="391.6" y="125">D4</text>
<text x="432.2" y="123.2">TL072</text>
<text x="564.5" y="121.5">BC547</text>
<text x="238.2" y="128.5">2N3906</text>
<text x="327.8" y="129.9">R27</text>
<text x="354.6" y="126.8">TL072</text>
<text x="391.6" y="128.5">1N4148</text>
<text x="757.3" y="129.7">R35</text>
<text x="219.5" y="135">R21</text>
<text x="327.8" y="133.1">10k</text>
<text x="757.3" y="132.8">10k</text>
<text x="797.3" y="137.3">TL072</text>
<text x="797.3" y="133.8">IC4.2</text>
<text x="200.1" y="143.8">R16</text>
<text x="219.5" y="138">10k</text>
<text x="238.9" y="143.8">R23</text>
<text x="411.5" y="142">C4</text>
<text x="200.1" y="146.9">47k</text>
<text x="218.8" y="149.7">Q3</text>
<text x="238.9" y="146.9">47k</text>
<text x="411.5" y="145.5">100nF</text>
<text x="452.8" y="147.9">C6</text>
<text x="218.8" y="153.2">BC547</text>
<text x="449.6" y="151.4">10nF</text>
<text x="757.3" y="153.9">10k</text>
<text x="757.3" y="150.8">R36</text>
<text x="200.1" y="161.4">R17</text>
<text x="474.5" y="161">10nF</text>
<text x="474.5" y="157.9">C8</text>
<text x="200.1" y="164.5">10k</text>
<text x="257.9" y="207.9">NOISE B.</text>
<text x="261.3" y="204.4">J10</text>
<text x="284.4" y="208.4">CONTROL B.</text>
<text x="284.4" y="205.2">J12</text>
<text x="261.3" y="267.9">J11</text>
<text x="284" y="267.9">J13</text>
<text x="254" y="271.4">CONTROL B.</text>
<text x="284" y="271.4">NOISE B.</text>
</g>
<g font-size="3.2" fill="#f00">
<text x="352.5" y="48.8" transform="rotate(-90 352.5 48.8)">8</text>
<text x="775.8" y="48.8" transform="rotate(-90 775.8 48.8)">8</text>
<text x="70.2" y="54.1" transform="rotate(-90 70.2 54.1)">7</text>
<text x="352.5" y="69.2" transform="rotate(-90 352.5 69.2)">4</text>
<text x="775.8" y="69.2" transform="rotate(-90 775.8 69.2)">4</text>
<text x="70.2" y="74.4" transform="rotate(-90 70.2 74.4)">4</text>
<text x="352.5" y="122.9" transform="rotate(-90 352.5 122.9)">8</text>
<text x="352.5" y="143.2" transform="rotate(-90 352.5 143.2)">4</text>
</g>
<g font-size="3.2" fill="#8d2323">
<text x="260.5" y="212.8">1</text>
<text x="265.7" y="214.2">1</text>
<text x="282.7" y="214.2">1</text>
<text x="287.9" y="212.8">1</text>
<text x="260.5" y="216.4">2</text>
<text x="260.5" y="219.9">3</text>
<text x="265.7" y="217.8">2</text>
<text x="265.7" y="221.3">3</text>
<text x="282.7" y="217.8">2</text>
<text x="282.7" y="221.3">3</text>
<text x="287.9" y="216.4">2</text>
<text x="287.9" y="219.9">3</text>
<text x="260.5" y="223.4">4</text>
<text x="260.5" y="226.9">5</text>
<text x="265.7" y="224.8">4</text>
<text x="282.7" y="224.8">4</text>
<text x="287.9" y="223.4">4</text>
<text x="287.9" y="226.9">5</text>
<text x="260.5" y="230.5">6</text>
<text x="265.7" y="228.4">5</text>
<text x="265.7" y="231.9">6</text>
<text x="282.7" y="228.4">5</text>
<text x="282.7" y="231.9">6</text>
<text x="287.9" y="230.5">6</text>
<text x="287.9" y="234">7</text>
<text x="282.7" y="238.9">8</text>
<text x="282.7" y="235.4">7</text>
<text x="287.9" y="237.5">8</text>
<text x="280.7" y="246">10</text>
<text x="282.7" y="242.5">9</text>
<text x="287.9" y="244.6">10</text>
<text x="287.9" y="241.1">9</text>
<text x="280.7" y="249.5">11</text>
<text x="287.9" y="251.6">12</text>
<text x="287.9" y="248.1">11</text>
<text x="280.7" y="253">12</text>
<text x="260.5" y="276.3">1</text>
<text x="260.5" y="279.9">2</text>
<text x="265.7" y="277.7">1</text>
<text x="265.7" y="281.3">2</text>
<text x="282.7" y="277.7">1</text>
<text x="282.7" y="281.3">2</text>
<text x="287.9" y="276.3">1</text>
<text x="287.9" y="279.9">2</text>
<text x="260.5" y="283.4">3</text>
<text x="260.5" y="286.9">4</text>
<text x="265.7" y="284.8">3</text>
<text x="282.7" y="284.8">3</text>
<text x="287.9" y="283.4">3</text>
<text x="287.9" y="286.9">4</text>
<text x="260.5" y="290.4">5</text>
<text x="260.5" y="294">6</text>
<text x="265.7" y="288.3">4</text>
<text x="265.7" y="291.9">5</text>
<text x="282.7" y="288.3">4</text>
<text x="282.7" y="291.9">5</text>
<text x="287.9" y="290.4">5</text>
<text x="287.9" y="294">6</text>
<text x="260.5" y="297.5">7</text>
<text x="265.7" y="295.4">6</text>
<text x="265.7" y="298.9">7</text>
<text x="282.7" y="295.4">6</text>
<text x="260.5" y="304.6">9</text>
<text x="260.5" y="301">8</text>
<text x="265.7" y="306">9</text>
<text x="265.7" y="302.4">8</text>
<text x="258.5" y="308.1">10</text>
<text x="265.7" y="309.5">10</text>
</g>
<g font-size="1.8" fill="#00f">
<text x="412.8" y="84.4">Sets the maximum release time</text>
<text x="412.8" y="149.7">Sets the maximum release time</text>
</g>
</svg>
